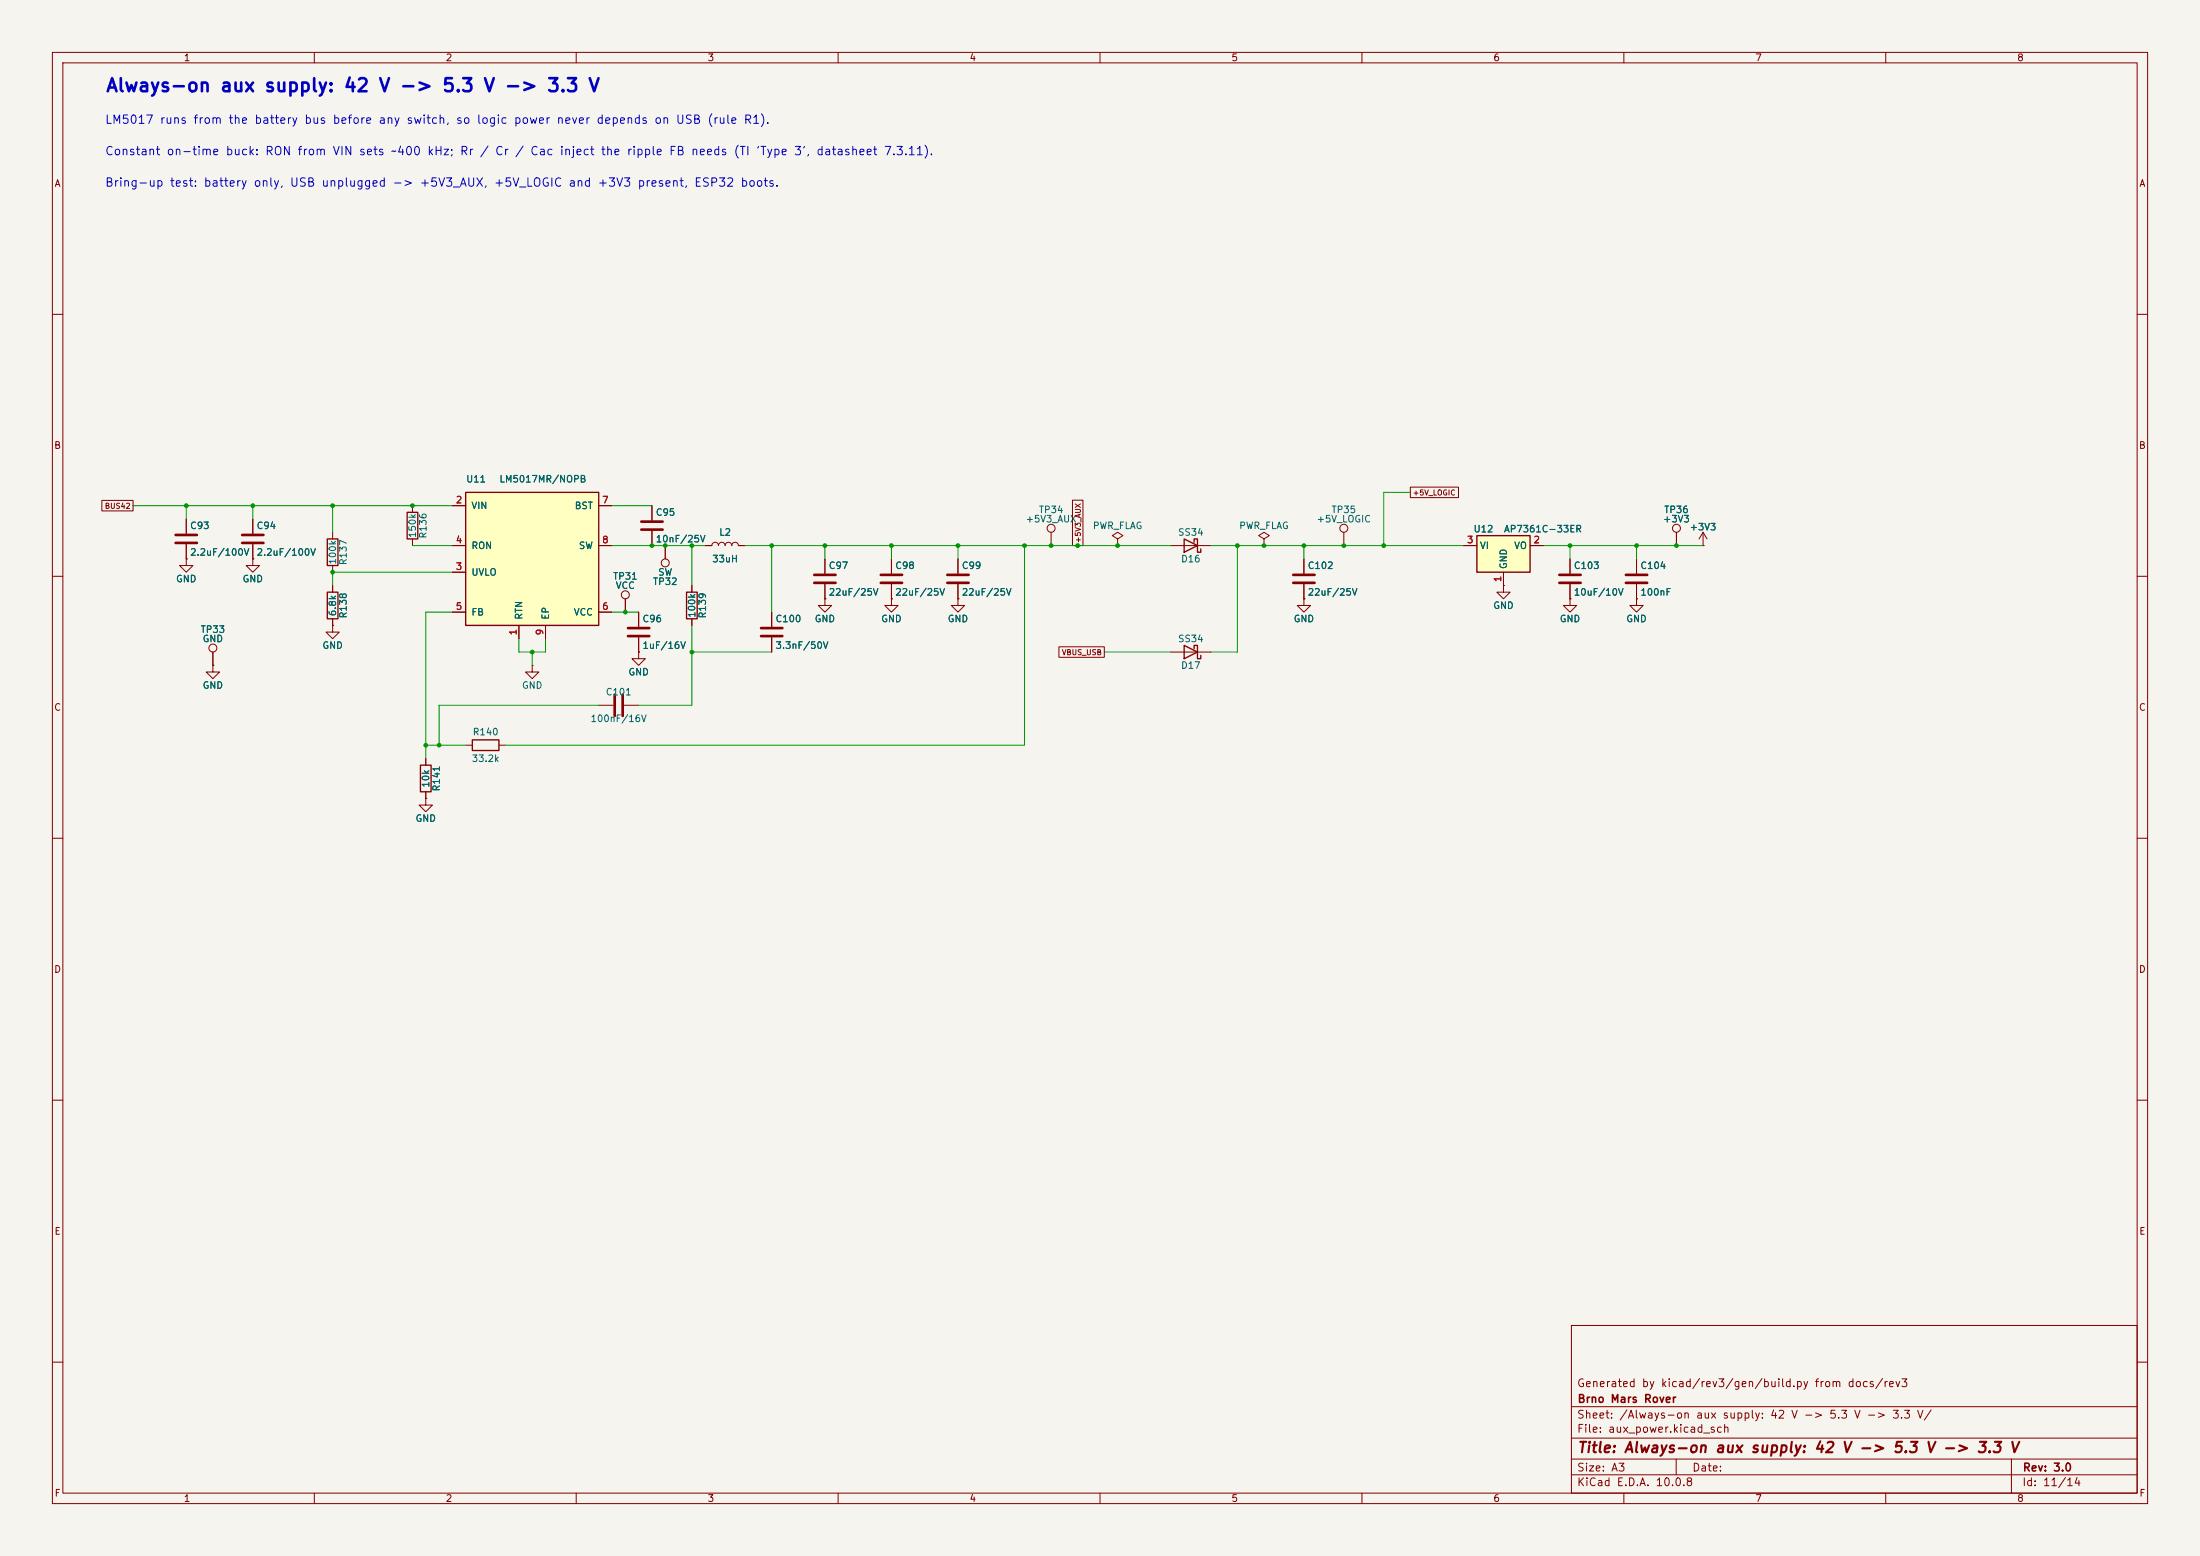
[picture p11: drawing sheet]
<svg xmlns="http://www.w3.org/2000/svg" width="420mm" height="297mm" viewBox="0 0 420 297" stroke-linecap="round" stroke-linejoin="round" font-family="sans-serif">
<path d="M0 0h420v297h-420z" fill="#f5f4ef" stroke="#f5f4ef" stroke-width=".19"/>
<g fill="none" stroke="#840000" stroke-width=".19">
<path d="M10 10h400v277h-400zM12 12h396v273h-396zM60 10v2M110 10v2M160 10v2M210 10v2M260 10v2M310 10v2M360 10v2M10 60h2M408 60h2M10 110h2"/>
<path d="M127 104.1v2.6M132.1 111.8v1.2M132.1 118.1v1.3M256.5 101.6v2.5M408 110h2M10 160h2M408 160h2M10 210h2M408 210h2M300 253h108v32h-108zM10 260h2M300 278.5h108"/>
<path d="M300 274.5h108M300 268.5h108M320 278.5v3M384 278.5v6.5M408 260h2M60 285v2M110 285v2M160 285v2M210 285v2M260 285v2M300 281.5h108M310 285v2"/>
<path d="M360 285v2"/>
<circle cx="127" cy="107.4" r=".76"/>
<circle cx="256.5" cy="100.8" r=".76"/>
</g>
<path d="M131.1 113h2v5.1h-2z" fill="none" stroke="#840000" stroke-width=".25"/>
<path d="M88.9 94h25.4v25.4h-25.4z" fill="#ffffc2"/>
<path d="M77.7 97.8h2.1v5.1h-2.1zM88.9 94h25.4v25.4h-25.4zM226.1 102.9l2.5 1.2-2.5 1.3zM228 103.5v-.6h.6v2.5h.6v-.6M226.1 123.2l2.5 1.3-2.5 1.2zM228 123.8v-.6h.6v2.5h.6v-.6M80.3 146.1h2v5h-2zM90.2 141.2h5v2.1h-5z" fill="none" stroke="#840000" stroke-width=".25"/>
<g fill="none" stroke="#840000" stroke-width=".19">
<path d="M78.7 96.5v1.3M86.4 96.5h2.5M114.3 96.5h2.5M78.7 102.9v1.2M86.4 109.2h2.5M86.4 104.1h2.5M86.4 116.8h2.5M99.1 119.4v2.5M104.1 119.4v2.5M114.3 104.1h2.5M114.3 116.8h2.5M121.9 116.8v2.8"/>
<path d="M200.7 101.6v2.5M213.4 102.9l1-.7-1-.6-1.1 .6 1.1 .7v1.2M213.4 104.1h.1M223.5 104.1h7.6M241.3 102.9l1-.7-1-.6-1 .6 1 .7v1.2M241.3 104.1h.1M248.9 114.3v1.3h1.3l-1.3 1.2-1.3-1.2h1.3M248.9 114.3h.1M248.9 106.7v2.8M248.9 111.5v2.8M312.4 114.3v1.3h1.3l-1.3 1.2-1.3-1.2h1.3M312.4 114.3h.1"/>
<path d="M312.4 106.7v2.8M312.4 111.5v2.8M320 101.6v2.5M325.1 104.1h.1M325.1 101.6l-.7 1.3M325.1 101.6l.8 1.3M325.1 101.6v2.5M101.6 127v1.3h1.3l-1.3 1.2-1.3-1.2h1.3M101.6 127h.1M114.3 134.6h2.8M119.1 134.6h2.8M121.9 124.5v1.2h1.3l-1.3 1.3-1.3-1.3h1.3"/>
<path d="M121.9 124.5h.1M121.9 121.7v2.8M223.5 124.5h7.6M81.3 152.4v1.3h1.2l-1.2 1.2-1.3-1.2h1.3M81.3 152.4h.1M81.3 144.8v1.3M81.3 151.1v1.3M88.9 142.2h1.3M95.2 142.2h1.3"/>
<circle cx="200.7" cy="100.8" r=".76"/>
<circle cx="320" cy="100.8" r=".76"/>
</g>
<path d="M119.9 119.9h4.1M246.9 109.7h4.1M246.9 111.3h4.1M310.4 109.7h4.1M310.4 111.3h4.1M117.3 132.6v4.1M118.9 132.6v4.1M119.9 121.4h4.1" fill="none" stroke="#840000" stroke-width=".51"/>
<path d="M281.9 102.2h10.2v7h-10.2z" fill="#ffffc2"/>
<path d="M62.5 113h2v5.1h-2zM62.5 102.9h2v5.1h-2zM281.9 102.2h10.2v7h-10.2z" fill="none" stroke="#840000" stroke-width=".25"/>
<g fill="none" stroke="#840000" stroke-width=".19">
<path d="M19.4 95.5h6v2h-6zM35.6 99.1v2.8M48.3 99.1v2.8M86.4 96.5h2.5M114.3 96.5h2.5M124.5 96.5v2.8M204.7 95.5h2v8.6h-2zM269.2 93h9.2v2h-9.2zM35.6 106.7v1.3h1.2l-1.2 1.2-1.3-1.2h1.3M35.6 106.7h.1M35.6 103.9v2.8M48.3 106.7v1.3h1.2l-1.2 1.2-1.3-1.2h1.3"/>
<path d="M48.3 106.7h.1M48.3 103.9v2.8M63.5 119.4v1.3h1.3l-1.3 1.2-1.3-1.2h1.3M63.5 119.4h.1M63.5 101.6v1.3M63.5 108v1.2M63.5 111.8v1.2M63.5 118.1v1.3M86.4 104.1h2.5M86.4 109.2h2.5M86.4 116.8h2.5M99.1 119.4v2.5"/>
<path d="M104.1 119.4v2.5M114.3 104.1h2.5M114.3 116.8h2.5M119.4 114.3v2.5M121.9 116.8v2.8M124.5 101.3v2.8M127 104.1v2.6M132.1 111.8v1.2M132.1 118.1v1.3M134.6 104.1h1.3a.64 .64 0 0 1 .6-.6 .64 .64 0 0 1 .7 .6 .64 .64 0 0 1 .6-.6 .64 .64 0 0 1 .6 .6 .64 .64 0 0 1 .7-.6 .64 .64 0 0 1 .6 .6 .64 .64 0 0 1 .6-.6 .64 .64 0 0 1 .7 .6h1.2M147.3 116.8v2.8M157.5 114.3v1.3h1.2l-1.2 1.2-1.3-1.2h1.3"/>
<path d="M157.5 114.3h.1M157.5 106.7v2.8M157.5 111.5v2.8M170.2 114.3v1.3h1.2l-1.2 1.2-1.3-1.2h1.3M170.2 114.3h.1M170.2 106.7v2.8M170.2 111.5v2.8M182.9 114.3v1.3h1.2l-1.2 1.2-1.3-1.2h1.3M182.9 114.3h.1M182.9 106.7v2.8M182.9 111.5v2.8M248.9 114.3h.1"/>
<path d="M248.9 106.7v2.8M248.9 111.5v2.8M279.4 104.1h2.5M287 111.8v1.2h1.3l-1.3 1.3-1.3-1.3h1.3M287 111.8h.1M287 109.2v2.6M292.1 104.1h2.5M299.7 114.3v1.3h1.3l-1.3 1.2-1.3-1.2h1.3M299.7 114.3h.1M299.7 106.7v2.8M299.7 111.5v2.8M312.4 114.3h.1"/>
<path d="M312.4 106.7v2.8M312.4 111.5v2.8M320 101.6v2.5M325.1 104.1h.1M40.6 127v1.3h1.3l-1.3 1.2-1.2-1.2h1.2M40.6 127h.1M40.6 124.5v2.5M121.9 124.5h.1M121.9 121.7v2.8M147.3 121.7v2.8M202.2 123.5h8.6v2h-8.6zM81.3 152.4h.1"/>
<path d="M81.3 144.8v1.3M81.3 151.1v1.3"/>
<circle cx="119.4" cy="113.5" r=".76"/>
<circle cx="40.6" cy="123.7" r=".76"/>
</g>
<g fill="none" stroke="#840000" stroke-width=".51">
<path d="M122.4 99.6h4.1M33.5 102.1h4.1M33.5 103.6h4.1M46.2 102.1h4.1M46.2 103.6h4.1M122.4 101.1h4.1M145.3 119.9h4.1M155.4 109.7h4.1M155.4 111.3h4.1M168.1 109.7h4.1M168.1 111.3h4.1M180.8 109.7h4.1"/>
<path d="M180.8 111.3h4.1M297.7 109.7h4.1M297.7 111.3h4.1M145.3 121.4h4.1"/>
</g>
<g fill="none" stroke="#009600" stroke-width=".19">
<path d="M25.4 96.5h61M35.6 96.5v2.6M48.3 96.5v2.6M63.5 96.5v5.1M116.8 96.5h7.7M269.2 94h-5v10.1M78.7 104.1h7.7M86.4 116.8h-5.1v28M86.4 109.2h-22.9v2.6M116.8 104.1h17.8M116.8 116.8h5.1M132.1 104.1v7.7"/>
<path d="M132.1 119.4v15.2h-10.2M142.2 104.1h81.3M147.3 104.1v12.7M157.5 104.1v2.6M170.2 104.1v2.6M182.9 104.1v2.6M195.6 104.1v38.1h-99.1M231.1 104.1h48.3M236.2 104.1v20.4h-5.1M248.9 104.1v2.6M294.6 104.1h30.5M299.7 104.1v2.6"/>
<path d="M312.4 104.1v2.6M99.1 121.9v2.6h5v-2.6M101.6 124.5v2.5M114.3 134.6h-30.5v7.6M132.1 124.5h15.2M210.8 124.5h12.7M81.3 142.2h7.6"/>
</g>
<g fill="#009600">
<circle cx="63.5" cy="109.2" r=".46"/>
<circle cx="124.5" cy="104.1" r=".46"/>
<circle cx="48.3" cy="96.5" r=".46"/>
<circle cx="35.6" cy="96.5" r=".46"/>
<circle cx="63.5" cy="96.5" r=".46"/>
<circle cx="78.7" cy="96.5" r=".46"/>
<circle cx="195.6" cy="104.1" r=".46"/>
<circle cx="182.9" cy="104.1" r=".46"/>
<circle cx="213.4" cy="104.1" r=".46"/>
<circle cx="205.7" cy="104.1" r=".46"/>
<circle cx="200.7" cy="104.1" r=".46"/>
<circle cx="132.1" cy="124.5" r=".46"/>
<circle cx="119.4" cy="116.8" r=".46"/>
<circle cx="101.6" cy="124.5" r=".46"/>
<circle cx="81.3" cy="142.2" r=".46"/>
<circle cx="83.8" cy="142.2" r=".46"/>
<circle cx="299.7" cy="104.1" r=".46"/>
<circle cx="241.3" cy="104.1" r=".46"/>
<circle cx="236.2" cy="104.1" r=".46"/>
<circle cx="256.5" cy="104.1" r=".46"/>
<circle cx="248.9" cy="104.1" r=".46"/>
<circle cx="264.2" cy="104.1" r=".46"/>
<circle cx="312.4" cy="104.1" r=".46"/>
<circle cx="320" cy="104.1" r=".46"/>
<circle cx="157.5" cy="104.1" r=".46"/>
<circle cx="170.2" cy="104.1" r=".46"/>
<circle cx="127" cy="104.1" r=".46"/>
<circle cx="132.1" cy="104.1" r=".46"/>
<circle cx="147.3" cy="104.1" r=".46"/>
</g>
<text font-size="2.5" fill="#0000c2" x="20.1" y="18.2">Always-on aux supply: 42 V -&gt; 5.3 V -&gt; 3.3 V</text>
<text font-size="2" fill="#840000" x="301" y="277.8">Title: Always-on aux supply: 42 V -&gt; 5.3 V -&gt; 3.3 V</text>
<g font-size="1.6" fill="#0000c2">
<text x="19.9" y="24">LM5017 runs from the battery bus before any switch, so logic power never depends on USB (rule R1).</text>
<text x="19.9" y="30">Constant on-time buck: RON from VIN sets ~400 kHz; Rr / Cr / Cac inject the ripple FB needs (TI 'Type 3', datasheet 7.3.11).</text>
<text x="19.9" y="36">Bring-up test: battery only, USB unplugged -&gt; +5V3_AUX, +5V_LOGIC and +3V3 present, ESP32 boots.</text>
</g>
<g font-size="1.5" fill="#840000">
<text x="300.9" y="265.1">Generated by kicad/rev3/gen/build.py from docs/rev3</text>
<text x="301" y="268.1">Brno Mars Rover</text>
<text x="300.9" y="273.8">File: aux_power.kicad_sch</text>
<text x="300.9" y="271.1">Sheet: /Always-on aux supply: 42 V -&gt; 5.3 V -&gt; 3.3 V/</text>
<text x="300.9" y="281.2">Size: A3</text>
<text x="322.9" y="281.2">Date:</text>
<text x="386" y="281.2">Rev: 3.0</text>
<text x="300.9" y="284">KiCad E.D.A. 10.0.8</text>
<text x="385.9" y="284">Id: 11/14</text>
</g>
<g font-size="1.3" fill="#840000">
<text x="35" y="12">1</text>
<text x="85" y="12">2</text>
<text x="135" y="12">3</text>
<text x="185" y="12">4</text>
<text x="235" y="12">5</text>
<text x="285" y="12">6</text>
<text x="335" y="12">7</text>
<text x="385" y="12">8</text>
<text x="10.3" y="36">A</text>
<text x="408.3" y="36">A</text>
<text x="10.2" y="86">B</text>
<text x="408.2" y="86">B</text>
<text x="10.2" y="136">C</text>
<text x="408.2" y="136">C</text>
<text x="10.2" y="186">D</text>
<text x="408.2" y="186">D</text>
<text x="10.3" y="236">E</text>
<text x="408.3" y="236">E</text>
<text x="10.3" y="286">F</text>
<text x="35" y="287">1</text>
<text x="85" y="287">2</text>
<text x="135" y="287">3</text>
<text x="185" y="287">4</text>
<text x="235" y="287">5</text>
<text x="285" y="287">6</text>
<text x="335" y="287">7</text>
<text x="385" y="287">8</text>
<text x="408.3" y="286">F</text>
</g>
<g font-size="1.3" fill="#006464">
<text x="88.9" y="92.4">U11</text>
<text x="95.2" y="92.4">LM5017MR/NOPB</text>
<text x="36.2" y="101.3">C93</text>
<text x="48.9" y="101.3">C94</text>
<text x="89.9" y="97.5">VIN</text>
<text x="109.6" y="97.5">BST</text>
<text x="125.1" y="98.8">C95</text>
<text x="195.7" y="100">+5V3_AUX</text>
<text x="198.2" y="98.2">TP34</text>
<text x="208.5" y="101.3">PWR_FLAG</text>
<text x="236.5" y="101.3">PWR_FLAG</text>
<text x="251.2" y="100">+5V_LOGIC</text>
<text x="254.1" y="98.2">TP35</text>
<text x="281.2" y="101.9">U12</text>
<text x="287" y="101.9">AP7361C-33ER</text>
<text x="317.4" y="100">+3V3</text>
<text x="317.6" y="98.2">TP36</text>
<text x="322.5" y="101.5">+3V3</text>
<text x="36.2" y="106.4">2.2uF/100V</text>
<text x="48.9" y="106.4">2.2uF/100V</text>
<text x="64.5" y="107.9" transform="rotate(-90 64.5 107.9)">100k</text>
<text x="66.5" y="108" transform="rotate(-90 66.5 108)">R137</text>
<text x="79.7" y="102.8" transform="rotate(-90 79.7 102.8)">150k</text>
<text x="81.7" y="102.9" transform="rotate(-90 81.7 102.9)">R136</text>
<text x="89.9" y="105.1">RON</text>
<text x="110.4" y="105.1">SW</text>
<text x="125.1" y="103.8">10nF/25V</text>
<text x="135.9" y="107.6">33uH</text>
<text x="137.2" y="102.6">L2</text>
<text x="224.8" y="102.6">SS34</text>
<text x="225.4" y="107.6">D16</text>
<text x="282.4" y="105.1">VI</text>
<text x="288.9" y="105.1">VO</text>
<text x="33.5" y="111.5">GND</text>
<text x="46.2" y="111.5">GND</text>
<text x="89.9" y="110.2">UVLO</text>
<text x="116.9" y="110.9">TP31</text>
<text x="117.4" y="112.7">VCC</text>
<text x="124.5" y="112">TP32</text>
<text x="125.5" y="110.2">SW</text>
<text x="158.1" y="108.9">C97</text>
<text x="158.1" y="114">22uF/25V</text>
<text x="170.8" y="108.9">C98</text>
<text x="170.8" y="114">22uF/25V</text>
<text x="183.5" y="108.9">C99</text>
<text x="183.5" y="114">22uF/25V</text>
<text x="249.5" y="108.9">C102</text>
<text x="249.5" y="114">22uF/25V</text>
<text x="288" y="108.7" transform="rotate(-90 288 108.7)">GND</text>
<text x="300.3" y="108.9">C103</text>
<text x="300.3" y="114">10uF/10V</text>
<text x="313" y="108.9">C104</text>
<text x="313" y="114">100nF</text>
<text x="64.5" y="117.7" transform="rotate(-90 64.5 117.7)">6.8k</text>
<text x="66.5" y="118.1" transform="rotate(-90 66.5 118.1)">R138</text>
<text x="89.9" y="117.8">FB</text>
<text x="100" y="118.4" transform="rotate(-90 100 118.4)">RTN</text>
<text x="105.1" y="118.4" transform="rotate(-90 105.1 118.4)">EP</text>
<text x="109.4" y="117.8">VCC</text>
<text x="122.5" y="119.1">C96</text>
<text x="133" y="118" transform="rotate(-90 133 118)">100k</text>
<text x="135.1" y="118.1" transform="rotate(-90 135.1 118.1)">R139</text>
<text x="147.9" y="119.1">C100</text>
<text x="155.4" y="119.1">GND</text>
<text x="168.1" y="119.1">GND</text>
<text x="180.8" y="119.1">GND</text>
<text x="246.9" y="119.1">GND</text>
<text x="285" y="116.5">GND</text>
<text x="297.7" y="119.1">GND</text>
<text x="310.4" y="119.1">GND</text>
<text x="38.2" y="121.1">TP33</text>
<text x="38.6" y="122.9">GND</text>
<text x="61.4" y="124.2">GND</text>
<text x="122.5" y="124.2">1uF/16V</text>
<text x="147.9" y="124.2">3.3nF/50V</text>
<text x="224.8" y="122.9">SS34</text>
<text x="38.6" y="131.8">GND</text>
<text x="99.5" y="131.8">GND</text>
<text x="119.9" y="129.2">GND</text>
<text x="225.4" y="128">D17</text>
<text x="115.5" y="133">C101</text>
<text x="90.1" y="140.7">R140</text>
<text x="112.6" y="138.1">100nF/16V</text>
<text x="90" y="145.7">33.2k</text>
<text x="82.2" y="150.4" transform="rotate(-90 82.2 150.4)">10k</text>
<text x="84.3" y="151.2" transform="rotate(-90 84.3 151.2)">R141</text>
<text x="79.2" y="157.2">GND</text>
</g>
<g font-size="1.3" fill="#a90000">
<text x="86.9" y="96.4">2</text>
<text x="114.8" y="96.4">7</text>
<text x="86.9" y="104">4</text>
<text x="114.8" y="104">8</text>
<text x="279.9" y="104">3</text>
<text x="292.6" y="104">2</text>
<text x="86.9" y="109.1">3</text>
<text x="286.9" y="111.2" transform="rotate(-90 286.9 111.2)">1</text>
<text x="86.9" y="116.7">5</text>
<text x="114.8" y="116.7">6</text>
<text x="98.9" y="121.4" transform="rotate(-90 98.9 121.4)">1</text>
<text x="104" y="121.4" transform="rotate(-90 104 121.4)">9</text>
</g>
<g font-size="1" fill="#840000">
<text x="269.6" y="94.8">+5V_LOGIC</text>
<text x="19.9" y="97.3">BUS42</text>
<text x="206.6" y="103.8" transform="rotate(-90 206.6 103.8)">+5V3_AUX</text>
<text x="202.6" y="125.3">VBUS_USB</text>
</g>
</svg>
